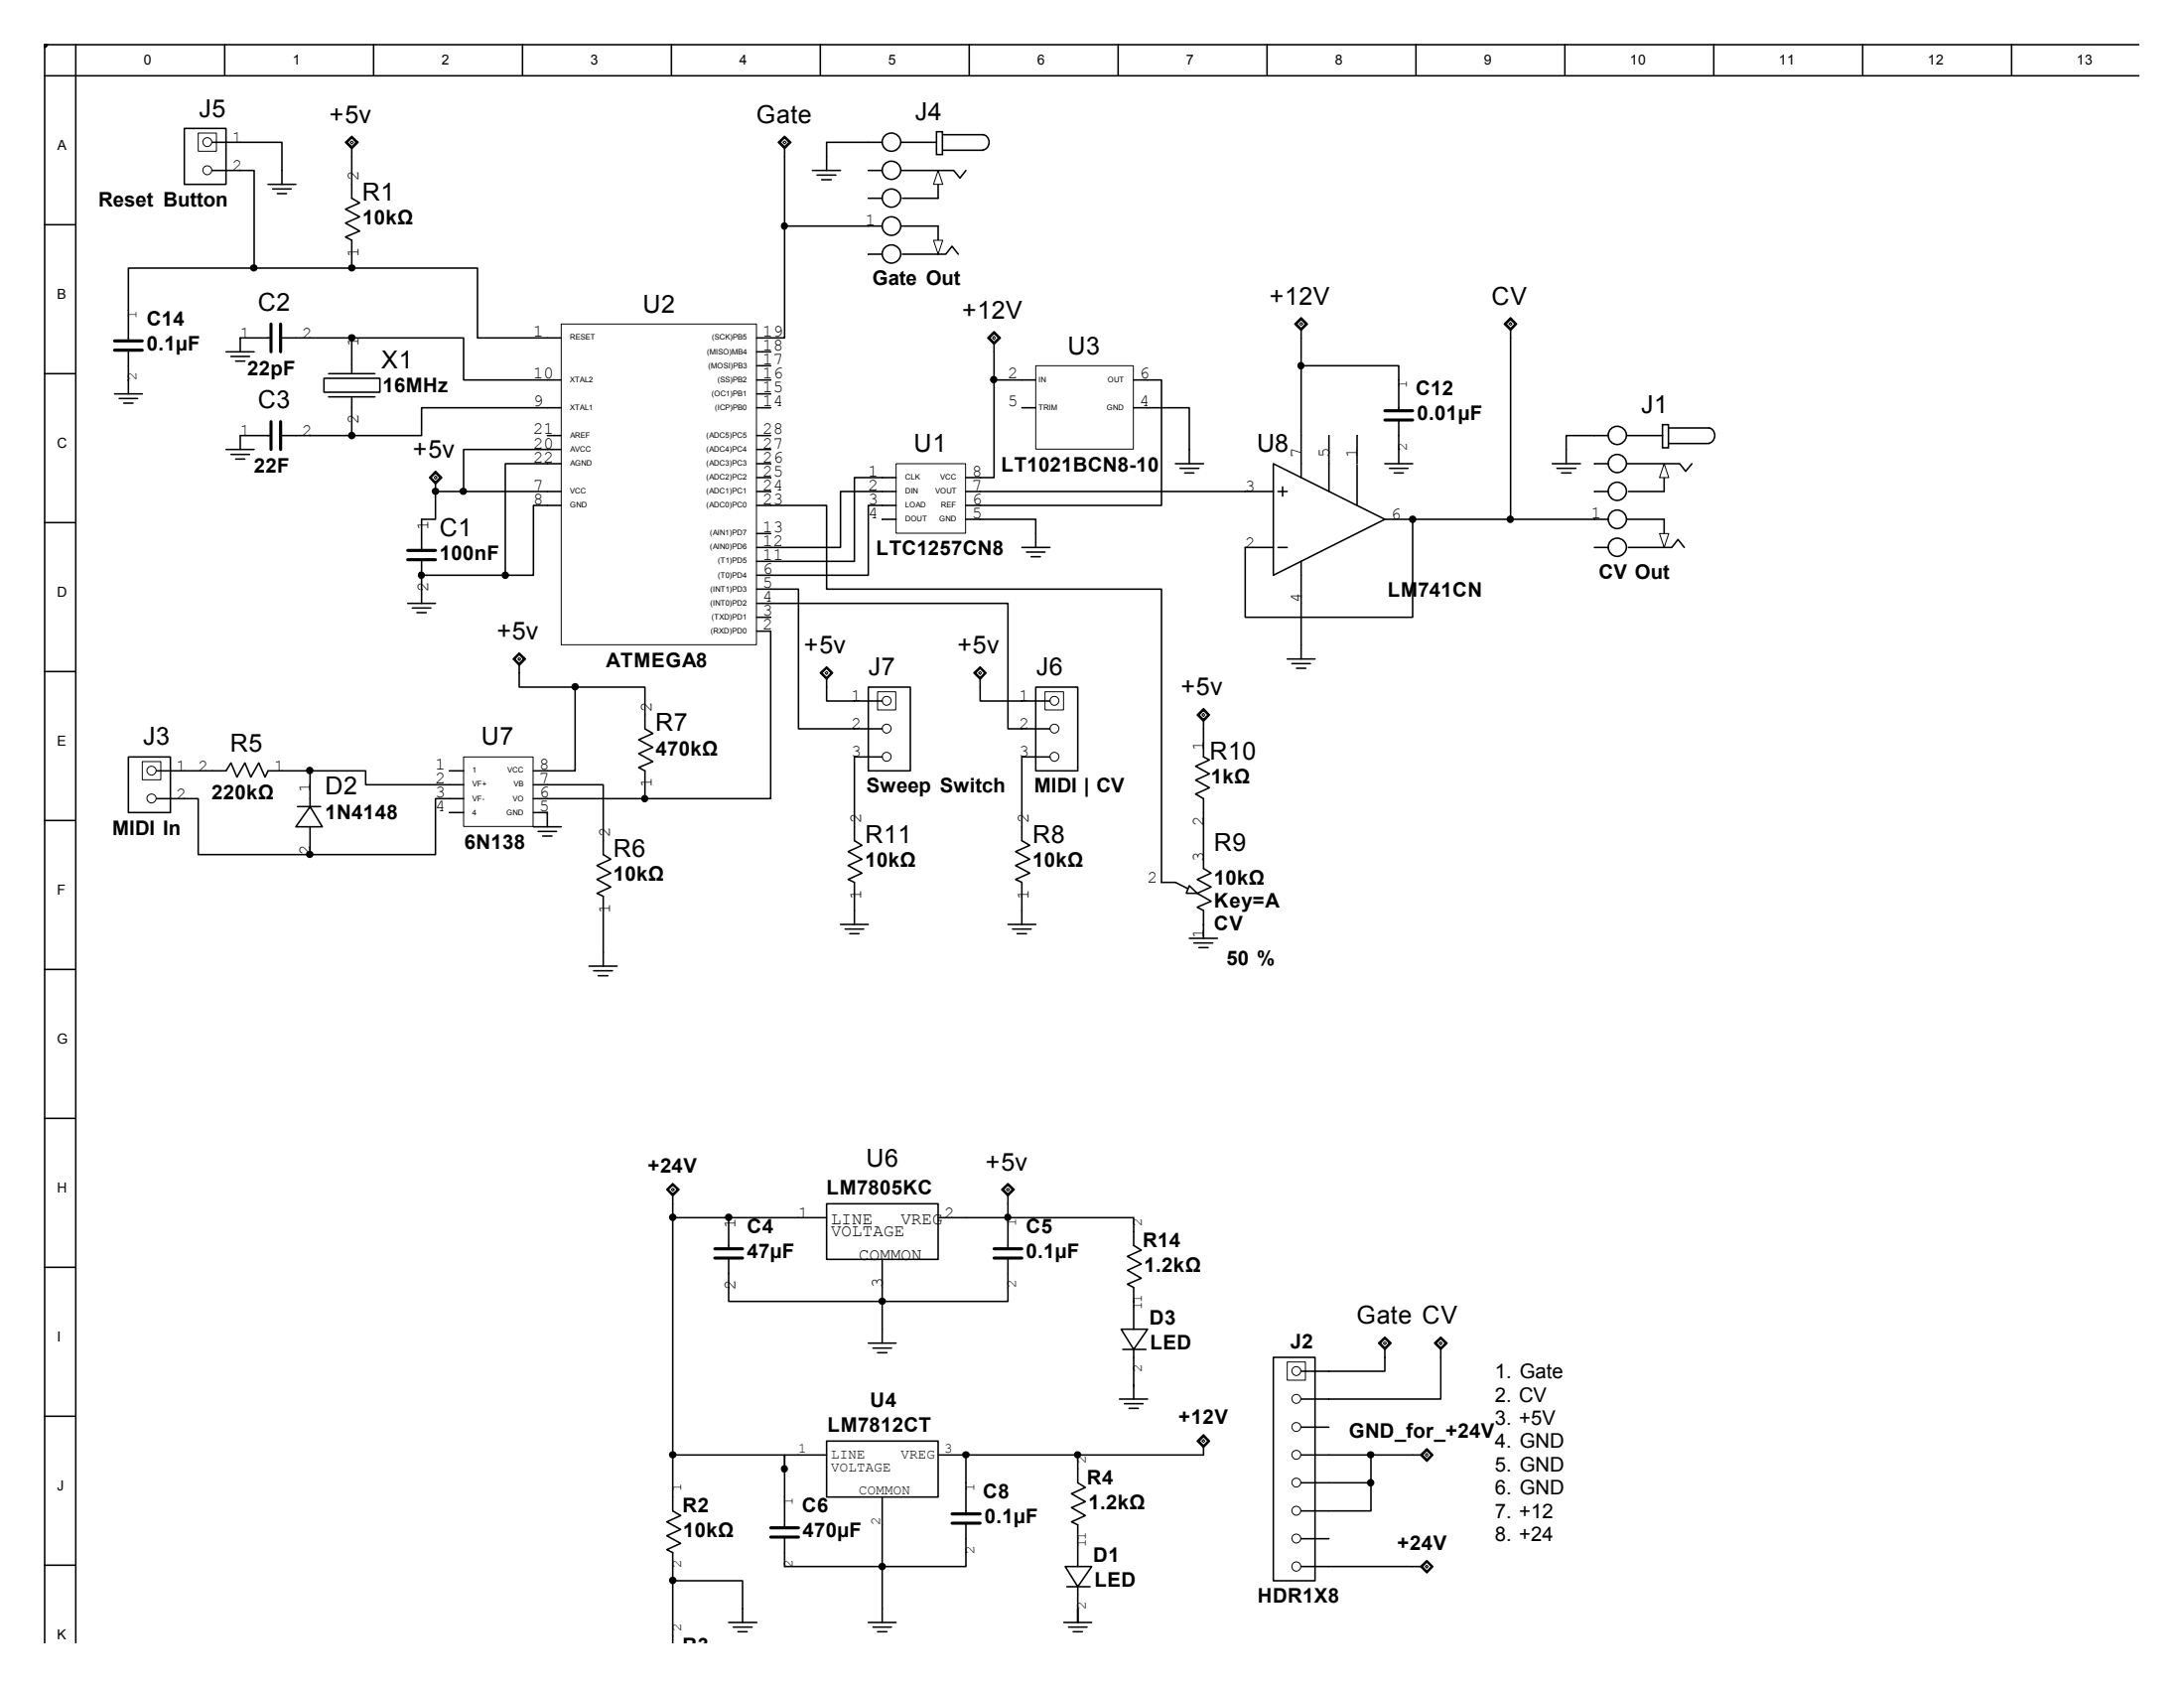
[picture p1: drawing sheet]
<svg xmlns="http://www.w3.org/2000/svg" width="279mm" height="216mm" viewBox="0 0 279 216" stroke-linecap="round" stroke-linejoin="round" font-family="sans-serif">
<g fill="none" stroke="#000" stroke-width=".2">
<path d="M5.7 5.7h.1M5.7 5.7v204.5M5.7 9.7h268M5.7 5.7h268M9.7 5.7v204.5M28.7 5.7v4M47.8 5.7v4M66.8 5.7v4M85.9 5.7v4M104.9 5.7v4M124 5.7v4M143 5.7v4"/>
<path d="M162.1 5.7v4M181.1 5.7v4M200.2 5.7v4M219.2 5.7v4M238.3 5.7v4M257.3 5.7v4M5.7 28.7h4M5.7 47.8h4M70 43.2h1.8M70 52.2h1.8M70 48.6h1.8M70 57.5h1.8"/>
<path d="M70 55.7h1.8M70 59.3h1.8M96.8 43.2h1.8M96.8 52.2h1.8M96.8 48.6h1.8M96.8 50.4h1.8M96.8 46.8h1.8M96.8 45h1.8M96.8 57.5h1.8M96.8 55.7h1.8M96.8 59.3h1.8M5.7 66.8h4"/>
<path d="M52.2 77.2h3.5M52.7 77.8h2.4M53.3 78.4h1.2M53.9 75.4h.1M53.9 71.6v5.6M55.7 62.9v3.5h-1.8v4M70 62.9h1.8M70 64.6h1.8M96.8 61.1h1.8M96.8 62.9h1.8M96.8 64.6h1.8M96.8 79h1.8"/>
<path d="M96.8 77.2h1.8M96.8 75.4h1.8M96.8 73.6h1.8M96.8 71.8h1.8M96.8 70h1.8M96.8 68.2h1.8M112.9 61.1h1.7M112.9 62.9h1.7M112.9 64.6h1.7M112.9 66.4h1.7M123.6 61.1h1.8M123.6 62.9h1.8"/>
<path d="M123.6 64.6h1.8M123.6 66.4h1.8M5.7 85.9h4M96.8 80.7h1.8M5.7 104.9h4M5.7 124h4M5.7 143h4M5.7 162.1h4M5.7 181.1h4M5.7 200.2h4"/>
<circle cx="53.9" cy="73.6" r=".38"/>
<circle cx="55.7" cy="62.8" r=".37"/>
</g>
<path d="M71.8 41.4h25v41.1h-25zM114.6 59.3h8.9v8.9h-8.9z" fill="none" stroke="#000" stroke-width=".13"/>
<path d="M52.2 70.4h3.5M52.2 71.6h3.5" fill="none" stroke="#000" stroke-width=".4"/>
<g fill="#000">
<circle cx="53.9" cy="73.6" r=".38"/>
<circle cx="55.7" cy="62.8" r=".37"/>
</g>
<path d="M55.7 60.3l.8 .8-.8 .8-.8-.8z" fill-rule="evenodd" fill="#fff"/>
<g fill="none" stroke="#000" stroke-width=".2">
<path d="M45 23.6v1.8l1 .6-1.8 .8 1.8 .9-1.8 .8 1.8 1-1.8 .8 .8 .4v1.8M28.9 45h3.6M28.9 57.5h3.6M29.5 45.6h2.4M29.5 58.1h2.4M30.1 46.2h1.2M30.1 58.7h1.2M30.7 43.2h.1M30.7 43.2h4M30.7 43.2v1.8M34.7 55.7h-4v1.8M35.9 43.2h23.4v5.4h10.7"/>
<path d="M35.9 55.7h9.1M41.4 48.4h7.2v1.8h-7.2zM42 47.8h6M42 50.8h6M45 43v4.8M45 50.8v4.9M70 57.5h-10.7v5.4M70 59.3h-5.4v14.3M70 52.2h-16.1v3.5h-8.9M53.9 73.6h10.7M55.1 61.1l.6-.6 .6 .6-.6 .6zM55.7 60.3l.8 .8-.8 .8-.8-.8z"/>
<path d="M55.7 62.9h.1M55.7 61.9v1M55.7 62.9h14.3M70 64.6h-1.8v9h-3.6"/>
<circle cx="45" cy="55.7" r=".38"/>
<circle cx="45" cy="43.2" r=".37"/>
<circle cx="59.3" cy="62.8" r=".37"/>
<circle cx="64.6" cy="73.6" r=".38"/>
</g>
<path d="M55.7 60.9l.2 .2-.2 .2-.2-.2z" fill="none" stroke="#000" stroke-width=".13"/>
<g fill="#000">
<circle cx="45" cy="55.7" r=".38"/>
<circle cx="45" cy="43.2" r=".37"/>
<circle cx="59.3" cy="62.8" r=".37"/>
<circle cx="64.6" cy="73.6" r=".38"/>
</g>
<path d="M34.7 41.4v3.6M34.7 53.9v3.6M35.9 41.4v3.6M35.9 53.9v3.6" fill="none" stroke="#000" stroke-width=".4"/>
<path d="M44.2 18.2l.8-.8 .8 .8-.8 .8z" fill-rule="evenodd" fill="#fff"/>
<path d="M23.6 16.4h5.3v7.2h-5.3zM27.1 18.2h3.6M44.2 18.2l.8-.8 .8 .8-.8 .8zM44.4 18.2l.6-.6 .6 .6-.6 .6zM45 19v4.6M27.1 21.8h3.6M34.3 23.6h3.5M34.9 24.2h2.4M35.5 24.8h1.2M36.1 21.8v1.8" fill="none" stroke="#000" stroke-width=".2"/>
<g fill="none" stroke="#000" stroke-width=".13">
<path d="M25.4 17h2.3v2.3h-2.3zM44.8 18.2l.2-.2 .2 .2-.2 .2z"/>
<circle cx="26.5" cy="18.2" r=".57"/>
<circle cx="26.5" cy="21.8" r=".57"/>
</g>
<path d="M126.4 43.2l.8-.8 .8 .8-.8 .8z" fill-rule="evenodd" fill="#fff"/>
<g fill="none" stroke="#000" stroke-width=".2">
<path d="M126.4 43.2l.8-.8 .8 .8-.8 .8zM126.6 43.2l.6-.6 .6 .6-.6 .6zM127.2 44v1M130.7 48.6h1.8M130.7 52.2h1.8M145 48.6h3.6v16h-23.2M145 52.2h7.1v7.1M150.4 59.3h3.6M151 59.9h2.4M208.1 55.7h4.6M212.7 54.3h.7v3h-.7zM213.5 54.7h5.2"/>
<path d="M213.5 56.7h5.2M218.6 54.7a1 1 0 0 1 .8 1 1 1 0 0 1-.8 1M130.7 70h3.6M131.3 70.6h2.4M131.9 71.2h1.2M132.5 68.2v1.8M151.6 60.5h1.1M208.1 66.4h4.8v3.6M208.3 70h5.6l.8-1 .8 1"/>
<circle cx="206.9" cy="55.7" r="1.17"/>
<circle cx="206.9" cy="66.4" r="1.18"/>
<circle cx="206.9" cy="70" r="1.17"/>
</g>
<path d="M127 43.2l.2-.2 .1 .2-.1 .2zM132.5 46.8h12.5v10.6h-12.5z" fill="none" stroke="#000" stroke-width=".13"/>
<path d="M212.3 68.2h1.2l-.6 1.8z" fill-rule="evenodd" fill="#fff"/>
<path d="M212.3 68.2h1.2l-.6 1.8z" fill="none" stroke="#000" stroke-width=".13"/>
<path d="M208.1 59.3h6.8l.7 1 .9-1M212.9 59.5v3.4" fill="none" stroke="#000" stroke-width=".2"/>
<path d="M212.9 59.3l.6 1.8h-1.2z" fill-rule="evenodd" fill="#fff"/>
<path d="M212.9 59.3l.6 1.8h-1.2z" fill="none" stroke="#000" stroke-width=".13"/>
<g fill="none" stroke="#000" stroke-width=".2">
<path d="M177.2 59.3h3.5M177.8 59.9h2.3M178.9 57.5v1.8M204 55.7h1.7M204 59.3h1.7M178.4 60.5h1.1M204 62.9h1.7M204 70h1.7M204 66.4h1.7M208.3 62.9h4.6M86.1 191.5v1.8l1 .5-1.8 .8 1.8 1-1.8 .8 1.8 1-1.8 .8 .8 .4v1.8M100.4 191.5v3.9"/>
<path d="M100.4 196.6v3.8M102.2 186.1h3.5M105.7 184.3h14.3v7.2h-14.3zM112.9 191.5v3.5M120 186.1h3.6M123.6 189.7v3.9M123.6 194.8v3.8M137.9 187.9v1.8l1 .5-1.8 .9 1.8 1-1.8 .7 1.8 1-1.8 .8 .8 .4v1.8M86.1 209.3v.9M93.2 207.5h3.6M93.8 208.1h2.4M94.4 208.7h1.2"/>
<path d="M95 205.7v1.8M111.1 207.5h3.5M111.7 208.1h2.3M112.3 208.7h1.2M112.9 205.7v1.8M136.1 207.5h3.6M136.5 202.9h2.9M136.7 208.1h2.4M137.3 208.7h1.2M137.9 200.4v2.5M137.9 205.7v1.8"/>
<circle cx="206.9" cy="59.3" r="1.17"/>
<circle cx="206.9" cy="62.8" r="1.17"/>
</g>
<path d="M98.6 195.4h3.6M98.6 196.6h3.6M121.8 193.6h3.6M121.8 194.8h3.6" fill="none" stroke="#000" stroke-width=".4"/>
<path d="M136.3 200.4h3.4l-1.8 2.5z" fill="#fff"/>
<g fill="none" stroke="#000" stroke-width=".2">
<path d="M137.9 196.8v3.6M136.3 200.4h3.4l-1.8 2.5zM137.9 202.8v4.7"/>
<circle cx="86.1" cy="186.1" r=".37"/>
<circle cx="100.3" cy="187.9" r=".38"/>
<circle cx="123.6" cy="186.1" r=".37"/>
<circle cx="137.8" cy="186.1" r=".37"/>
<circle cx="112.9" cy="200.4" r=".38"/>
</g>
<g fill="#000">
<circle cx="86.1" cy="186.1" r=".37"/>
<circle cx="100.3" cy="187.9" r=".38"/>
<circle cx="123.6" cy="186.1" r=".37"/>
<circle cx="137.8" cy="186.1" r=".37"/>
<circle cx="112.9" cy="200.4" r=".38"/>
</g>
<path d="M153.2 184.3l.8-.8 .7 .8-.7 .8z" fill-rule="evenodd" fill="#fff"/>
<path d="M153.2 184.3l.8-.8 .7 .8-.7 .8zM153.4 184.3l.6-.6 .6 .6-.6 .6zM154 185.1v1" fill="none" stroke="#000" stroke-width=".2"/>
<path d="M153.8 184.3l.2-.2 .1 .2-.1 .2z" fill="none" stroke="#000" stroke-width=".13"/>
<path d="M85.3 152.1l.8-.7 .8 .7-.8 .9z" fill-rule="evenodd" fill="#fff"/>
<path d="M85.3 152.1l.8-.7 .8 .7-.8 .9zM85.5 152.1l.6-.5 .6 .5-.6 .6zM86.1 153v1" fill="none" stroke="#000" stroke-width=".2"/>
<path d="M85.9 152.1l.2-.1 .2 .1-.2 .3z" fill="none" stroke="#000" stroke-width=".13"/>
<path d="M181.7 200.4l.8-.8 .8 .8-.8 .8z" fill-rule="evenodd" fill="#fff"/>
<path d="M180.7 200.4h1M181.7 200.4l.8-.8 .8 .8-.8 .8zM181.9 200.4l.6-.6 .6 .6-.6 .6z" fill="none" stroke="#000" stroke-width=".2"/>
<path d="M182.3 200.4l.2-.2 .2 .2-.2 .2z" fill="none" stroke="#000" stroke-width=".13"/>
<path d="M181.7 186.1l.8-.8 .8 .8-.8 .8z" fill-rule="evenodd" fill="#fff"/>
<g fill="none" stroke="#000" stroke-width=".2">
<path d="M178.9 48.6v3.9M178.9 53.7v3.8M102.2 155.7h3.5M105.7 154h14.3v7.1h-14.3zM120 155.7h3.6M112.9 161.1v3.6M162.9 173.6h5.3v28.6h-5.3zM166.5 175.4h3.5M166.5 178.9h3.5M100.4 187.9v-1.8h-14.3v5.4M100.4 187.9v3.6M102.2 186.1h-1.8v1.8"/>
<path d="M112.9 195v10.7M123.6 198.6v1.8h-23.2M137.9 187.9v-1.8h-14.3v3.6M166.5 186.1h3.5M166.5 182.5h3.5M166.5 189.7h8.9M166.5 193.3h3.5M166.5 196.8h3.5M180.7 186.1h1M181.7 186.1l.8-.8 .8 .8-.8 .8zM181.9 186.1l.6-.6 .6 .6-.6 .6zM137.9 205.7v1.8"/>
<path d="M166.5 200.4h14.2"/>
<circle cx="175.3" cy="189.6" r=".38"/>
</g>
<g fill="none" stroke="#000" stroke-width=".13">
<path d="M164.7 174.2h2.3v2.3h-2.3zM182.3 186.1l.2-.2 .2 .2-.2 .2z"/>
<circle cx="165.8" cy="178.9" r=".57"/>
<circle cx="165.8" cy="175.4" r=".57"/>
<circle cx="165.8" cy="193.2" r=".57"/>
<circle cx="165.8" cy="186.1" r=".57"/>
<circle cx="165.8" cy="196.8" r=".57"/>
<circle cx="165.8" cy="182.5" r=".57"/>
<circle cx="165.8" cy="189.6" r=".57"/>
<circle cx="165.8" cy="200.4" r=".59"/>
</g>
<circle cx="175.3" cy="189.6" r=".38" fill="#000"/>
<path d="M177.2 52.5h3.5M177.2 53.7h3.5" fill="none" stroke="#000" stroke-width=".4"/>
<path d="M128.1 152.1l.8-.7 .9 .7-.9 .9z" fill-rule="evenodd" fill="#fff"/>
<g fill="none" stroke="#000" stroke-width=".2">
<path d="M16.4 96.8h5.4v7.1h-5.4zM20 98.6h3.6M57.5 98.6h1.8M68.2 98.6h1.8M20 102.2h3.6M38.1 103.2h2.9M39.7 103.2v2.5M57.5 102.2h1.8M57.5 100.4h1.8M57.5 103.9h1.8M68.2 102.2h1.8M68.2 100.4h1.8"/>
<path d="M68.2 103.9h1.8M86.1 154v32.1M128.1 152.1l.8-.7 .9 .7-.9 .9zM128.4 152.1l.5-.5 .6 .5-.6 .6zM128.9 153v1M111.1 171.8h3.5M111.7 172.4h2.3M112.3 173h1.2M112.9 170v1.8"/>
<circle cx="86.1" cy="155.7" r=".38"/>
</g>
<g fill="none" stroke="#000" stroke-width=".13">
<path d="M18.2 97.4h2.4v2.3h-2.4zM59.3 96.8h8.9v8.9h-8.9zM128.7 152.1l.2-.1 .3 .1-.3 .3z"/>
<circle cx="19.4" cy="98.6" r=".58"/>
<circle cx="19.4" cy="102.1" r=".58"/>
</g>
<circle cx="86.1" cy="155.7" r=".38" fill="#000"/>
<path d="M39.7 103.2l1.5 2.5h-3.4z" fill="#fff"/>
<path d="M23.6 98.6h5.3l.6-1 .8 1.8 1-1.8 .8 1.8 1-1.8 .8 1.8 .4-.8h1.8M39.7 98.6v4.7M39.7 103.2l1.5 2.5h-3.4zM39.7 105.7v3.6M75.4 123.6h3.6M75.9 124.2h2.5M76.5 124.8h1.3M77.2 121.8v1.8" fill="none" stroke="#000" stroke-width=".2"/>
<path d="M65.7 84.3l.7-.8 .8 .8-.8 .8z" fill-rule="evenodd" fill="#fff"/>
<g fill="none" stroke="#000" stroke-width=".2">
<path d="M36.1 98.6h10.7v1.8h10.7M65.7 84.3l.7-.8 .8 .8-.8 .8zM65.8 84.3l.6-.6 .6 .6-.6 .6zM66.4 85.1v1M82.5 91.4v1.8l1 .6-1.8 .8 1.8 1-1.8 .8 1.8 1-1.8 .8 .8 .4v1.8M23.6 102.2h1.8v7.1h30.3v-7.1h1.8M70 100.4h7.2v8.9l.9 .6-1.7 .8 1.7 1-1.7 .8 1.7 1-1.7 .8 .8 .3v1.9"/>
<circle cx="39.6" cy="98.5" r=".38"/>
<circle cx="39.6" cy="109.3" r=".37"/>
</g>
<path d="M66.3 84.3l.1-.2 .2 .2-.2 .2z" fill="none" stroke="#000" stroke-width=".13"/>
<g fill="#000">
<circle cx="39.6" cy="98.5" r=".38"/>
<circle cx="39.6" cy="109.3" r=".37"/>
</g>
<path d="M176.4 171.8l.8-.8 .8 .8-.8 .8z" fill-rule="evenodd" fill="#fff"/>
<path d="M176.4 171.8l.8-.8 .8 .8-.8 .8zM176.6 171.8l.6-.6 .6 .6-.6 .6zM177.2 172.6v2.8h-7.2" fill="none" stroke="#000" stroke-width=".2"/>
<path d="M177 171.8l.2-.2 .2 .2-.2 .2z" fill="none" stroke="#000" stroke-width=".13"/>
<path d="M183.5 171.8l.8-.8 .8 .8-.8 .8z" fill-rule="evenodd" fill="#fff"/>
<path d="M183.5 171.8l.8-.8 .8 .8-.8 .8zM183.7 171.8l.6-.6 .6 .6-.6 .6zM184.3 172.6v6.3h-14.3" fill="none" stroke="#000" stroke-width=".2"/>
<path d="M184.1 171.8l.2-.2 .2 .2-.2 .2z" fill="none" stroke="#000" stroke-width=".13"/>
<path d="M99.6 18.2l.8-.8 .8 .8-.8 .8z" fill-rule="evenodd" fill="#fff"/>
<path d="M99.6 18.2l.8-.8 .8 .8-.8 .8zM99.8 18.2l.6-.6 .6 .6-.6 .6zM100.4 19v1" fill="none" stroke="#000" stroke-width=".2"/>
<path d="M100.2 18.2l.2-.2 .2 .2-.2 .2z" fill="none" stroke="#000" stroke-width=".13"/>
<path d="M192.4 41.4l.9-.8 .7 .8-.7 .8z" fill-rule="evenodd" fill="#fff"/>
<g fill="none" stroke="#000" stroke-width=".2">
<path d="M115.3 18.2h4.5M119.8 16.8h.8v3h-.8zM120.6 17.2h5.2M120.6 19.2h5.2M125.7 17.2a.99 .99 0 0 1 .8 1 .99 .99 0 0 1-.8 1M115.3 28.9h4.7v3.6M115.4 32.5h5.6l.8-1 .8 1M192.4 41.4l.9-.8 .7 .8-.7 .8zM192.7 41.4l.6-.5 .5 .5-.5 .6zM193.3 42.2v1M198.6 59.3h3.6M199.2 59.9h2.4"/>
<path d="M204 55.7h-3.6v3.6M199.8 60.5h1.2"/>
<circle cx="114.1" cy="18.2" r="1.18"/>
<circle cx="114" cy="28.9" r="1.19"/>
<circle cx="114.1" cy="32.5" r="1.18"/>
</g>
<path d="M193 41.4l.3-.2 .1 .2-.1 .2z" fill="none" stroke="#000" stroke-width=".13"/>
<path d="M119.4 30.7h1.2l-.6 1.8z" fill-rule="evenodd" fill="#fff"/>
<path d="M119.4 30.7h1.2l-.6 1.8z" fill="none" stroke="#000" stroke-width=".13"/>
<path d="M115.3 21.8h6.7l.8 1 .8-1M120 22v3.4" fill="none" stroke="#000" stroke-width=".2"/>
<path d="M120 21.8l.6 1.8h-1.2z" fill-rule="evenodd" fill="#fff"/>
<path d="M120 21.8l.6 1.8h-1.2z" fill="none" stroke="#000" stroke-width=".13"/>
<g fill="none" stroke="#000" stroke-width=".2">
<path d="M30.7 18.2h5.4v3.6M112.9 18.2h-7.2v3.6M103.9 21.8h3.6M104.5 22.4h2.4M105.1 23h1.2M111.1 25.4h1.8M111.1 21.8h1.8M111.1 32.5h1.8M111.1 28.9h1.8M115.4 25.4h4.6M112.9 61.1h-3.6v10.7h-10.7M112.9 62.9h-5.4v7.1h-8.9"/>
<path d="M112.9 64.6h-1.8v9h-12.5M125.4 66.4h7.1v1.8"/>
<circle cx="114.1" cy="25.3" r="1.18"/>
<circle cx="114.1" cy="21.8" r="1.18"/>
</g>
<path d="M124.6 86.1l.8-.8 .8 .8-.8 .8z" fill-rule="evenodd" fill="#fff"/>
<path d="M124.6 86.1l.8-.8 .8 .8-.8 .8zM124.8 86.1l.6-.6 .6 .6-.6 .6zM125.4 86.9v1M128.9 118.2h3.6M129.5 118.8h2.4M130.1 119.4h1.2M130.7 105.7v1.8l1 .6-1.8 .8 1.8 1-1.8 .8 1.8 1-1.8 .8 .8 .4v5.3M150.4 112.9l2.8 1.4" fill="none" stroke="#000" stroke-width=".2"/>
<path d="M125.2 86.1l.2-.2 .2 .2-.2 .2z" fill="none" stroke="#000" stroke-width=".13"/>
<path d="M152.1 113.3l1.1 1h-1.4z" fill="#fff"/>
<path d="M154 95v1.8l.7 .4-1.7 .8 1.7 1-1.7 .8 1.7 1-1.7 .8 1 .6v8.9l.9 .6-1.7 .8 1.7 1-1.7 .8 1.7 1-1.7 .7 .8 .5v1.7M148.6 112.9h1.8M152.1 113.3l1.1 1h-1.4z" fill="none" stroke="#000" stroke-width=".2"/>
<path d="M153.2 91.4l.8-.8 .7 .8-.7 .8z" fill-rule="evenodd" fill="#fff"/>
<g fill="none" stroke="#000" stroke-width=".2">
<path d="M98.6 64.6h7.1v10.8h42.9v37.5M109.3 89.7h3.6M109.3 93.2h3.6M109.3 96.8h3.6M111.1 87.9h5.4v10.7h-5.4zM130.7 89.7h3.6M130.7 93.2h3.6M130.7 96.8h3.6M132.5 87.9h5.4v10.7h-5.4zM153.2 91.4l.8-.8 .7 .8-.7 .8zM153.4 91.4l.6-.6 .6 .6-.6 .6zM154 92.2v1"/>
<path d="M107.5 118.2h3.6M108.1 118.8h2.4M108.7 119.4h1.2M109.3 105.7v1.8l1 .6-1.8 .8 1.8 1-1.8 .8 1.8 1-1.8 .8 .8 .4v5.3M154 118.2h.1M154 118.2v1.8M152.1 120h3.6M152.7 120.6h2.5M153.4 121.2h1.2M86.1 155.7h16.1M93.2 155.7h.1M93.2 155.7v4"/>
<path d="M123.6 155.7h5.3M128.9 155.7h.1M128.9 154v5.7M145 157.5v1.8l1 .6-1.8 .8 1.8 1-1.8 .8 1.8 1-1.8 .8 .8 .4v1.8M93.2 160.9v5.6h35.7v-5.6M112.9 164.7v5.3M143.6 172.6h3M145 170v2.6"/>
<circle cx="93.2" cy="155.7" r=".38"/>
<circle cx="128.9" cy="155.7" r=".38"/>
<circle cx="112.9" cy="166.4" r=".37"/>
</g>
<g fill="none" stroke="#000" stroke-width=".13">
<path d="M112.3 88.5h2.3v2.3h-2.3zM133.7 88.5h2.4v2.3h-2.4zM153.8 91.4l.2-.2 .1 .2-.1 .3z"/>
<circle cx="113.4" cy="93.2" r=".57"/>
<circle cx="113.4" cy="89.6" r=".57"/>
<circle cx="113.4" cy="96.8" r=".57"/>
<circle cx="134.9" cy="93.2" r=".57"/>
<circle cx="134.9" cy="89.6" r=".57"/>
<circle cx="134.9" cy="96.8" r=".57"/>
</g>
<g fill="#000">
<circle cx="93.2" cy="155.7" r=".38"/>
<circle cx="128.9" cy="155.7" r=".38"/>
<circle cx="112.9" cy="166.4" r=".37"/>
</g>
<path d="M91.4 159.7h3.6M127.2 159.7h3.5M91.4 160.9h3.6M127.2 160.9h3.5" fill="none" stroke="#000" stroke-width=".4"/>
<path d="M143.4 170h3.4l-1.8 2.6z" fill="#fff"/>
<g fill="none" stroke="#000" stroke-width=".2">
<path d="M162.9 59.3l14.3 7.1-14.3 7.2zM166.5 55.7v5.4M170 55.7v7.2M173.6 55.7v3.6M173.6 59.5v5.1M98.6 77.2h30.3v16h1.8M98.6 75.4h3.6v17.8h7.1M159.3 62.9h3.6M159.3 70h3.6M163.5 62.9h1.2M163.5 70h1.2M164.1 62.3v1.2"/>
<path d="M166.5 71.8v12.5M177.2 66.4h3.5M109.3 96.8v8.9M130.7 96.8v8.9M154 93.2v1.8M164.7 84.3h3.5M165.3 84.9h2.3M165.9 85.5h1.1M128.9 155.7h16.1v1.8M143.2 178.9h3.6M143.4 170h3.4l-1.8 2.6zM143.8 179.5h2.4"/>
<path d="M145 166.5h.1M145 177.2h.1M145 166.5v3.5M145 172.4v6.5M144.4 180.1h1.2"/>
</g>
<path d="M165.7 41.4l.8-.8 .8 .8-.8 .8z" fill-rule="evenodd" fill="#fff"/>
<g fill="none" stroke="#000" stroke-width=".2">
<path d="M16.4 39.7v3.9M14.6 50.4h3.6M15.2 51h2.4M15.8 51.6h1.2M16.4 48.6h.1M16.4 44.8v5.6M165.7 41.4l.8-.8 .8 .8-.8 .8zM166.5 40.9l.5 .5-.5 .6-.6-.6zM166.5 42.2v1M125.4 62.9h33.9M66.4 86.1v1.8h7.2M73.6 87.9v10.7h-3.6"/>
<path d="M73.6 87.9h8.9v3.5M98.6 80.7v21.5h-16.1M125.4 87.9v1.8h5.3M68.2 105.7h3.6M68.8 106.3h2.4M69.4 106.9h1.2M70 103.9h.1M70 103.9v1.8M70 102.2h12.5M77.2 116.5v5.3M82.5 100.4v1.8M137.9 186.1h16.1"/>
<circle cx="73.6" cy="87.8" r=".38"/>
<circle cx="82.5" cy="102.1" r=".38"/>
</g>
<path d="M166.5 41.2l.2 .2-.2 .2-.3-.2z" fill="none" stroke="#000" stroke-width=".13"/>
<path d="M14.6 43.6h3.6M14.6 44.8h3.6" fill="none" stroke="#000" stroke-width=".4"/>
<g fill="#000">
<circle cx="73.6" cy="87.8" r=".38"/>
<circle cx="82.5" cy="102.1" r=".38"/>
</g>
<path d="M104.9 86.1l.8-.8 .8 .8-.8 .8z" fill-rule="evenodd" fill="#fff"/>
<g fill="none" stroke="#000" stroke-width=".2">
<path d="M6.1 5.7a.37 .37 0 0 1-.4 .4M30.7 21.8h1.8v12.5M32.5 34.3h-16.1v5.4M32.5 34.3h12.5M45 34.3h16.1v8.9h8.9M45 32.5v1.8M100.4 28.9v14.3h-1.8M100.4 28.9h10.7M100.4 20v8.9M127.2 48.6v12.5h-1.8M127.2 45v3.6M127.2 48.6h3.5"/>
<path d="M166.5 46.8h12.4v1.8M166.5 43.2v12.5M193.3 43.2v23.2M204 66.4h-23.3v12.6h-21.4v-9M104.9 86.1l.8-.8 .8 .8-.8 .8zM105.1 86.1l.6-.6 .6 .6-.6 .6zM105.7 86.9v2.8h3.6M170 186.1h10.7M175.4 186.1v7.2h-5.4M86.1 202.2h8.9v3.5M86.1 200.4v8.9"/>
<circle cx="32.5" cy="34.3" r=".37"/>
<circle cx="45" cy="34.3" r=".37"/>
<circle cx="100.3" cy="28.9" r=".38"/>
<circle cx="127.1" cy="48.6" r=".38"/>
<circle cx="166.4" cy="46.8" r=".38"/>
<circle cx="180.7" cy="66.4" r=".38"/>
<circle cx="193.2" cy="66.4" r=".38"/>
<circle cx="175.4" cy="186.1" r=".37"/>
<circle cx="86.1" cy="202.1" r=".38"/>
</g>
<path d="M105.5 86.1l.2-.2 .2 .2-.2 .2z" fill="none" stroke="#000" stroke-width=".13"/>
<g fill="#000">
<path d="M5.7 5.7h.4l-.2 .3-.2 .1z" fill-rule="evenodd"/>
<circle cx="32.5" cy="34.3" r=".37"/>
<circle cx="45" cy="34.3" r=".37"/>
<circle cx="100.3" cy="28.9" r=".38"/>
<circle cx="127.1" cy="48.6" r=".38"/>
<circle cx="166.4" cy="46.8" r=".38"/>
<circle cx="180.7" cy="66.4" r=".38"/>
<circle cx="193.2" cy="66.4" r=".38"/>
<circle cx="175.4" cy="186.1" r=".37"/>
<circle cx="86.1" cy="202.1" r=".38"/>
</g>
<g font-size="3.2">
<text x="25.5" y="14.9">J5</text>
<text x="42.2" y="15.7">+5v</text>
<text x="96.8" y="15.7">Gate</text>
<text x="117.1" y="15.3">J4</text>
<text x="46.4" y="25.7">R1</text>
<text x="33" y="39.8">C2</text>
<text x="82.3" y="40">U2</text>
<text x="123.1" y="40.7">+12V</text>
<text x="162.4" y="38.9">+12V</text>
<text x="190.8" y="38.9">CV</text>
<text x="48.8" y="47.1">X1</text>
<text x="136.6" y="45.3">U3</text>
<text x="33" y="52.2">C3</text>
<text x="210" y="52.8">J1</text>
<text x="52.8" y="58.6">+5v</text>
<text x="116.9" y="57.8">U1</text>
<text x="160.8" y="57.8">U8</text>
<text x="56.3" y="68.5">C1</text>
<text x="63.6" y="81.8">+5v</text>
<text x="102.9" y="83.6">+5v</text>
<text x="122.5" y="83.6">+5v</text>
<text x="111.1" y="86.4">J7</text>
<text x="132.6" y="86.4">J6</text>
<text x="151.1" y="88.9">+5v</text>
<text x="18.3" y="95.3">J3</text>
<text x="61.6" y="95.3">U7</text>
<text x="83.9" y="93.5">R7</text>
<text x="29.5" y="96.1">R5</text>
<text x="41.6" y="101.6">D2</text>
<text x="154.8" y="97.1">R10</text>
<text x="110.7" y="107.8">R11</text>
<text x="132.1" y="107.8">R8</text>
<text x="78.5" y="109.6">R6</text>
<text x="155.3" y="108.8">R9</text>
<text x="110.8" y="149.3">U6</text>
<text x="126.1" y="149.7">+5v</text>
<text x="173.6" y="169.3">Gate CV</text>
</g>
<g font-size="2.6">
<text x="12.6" y="26.4">Reset Button</text>
<text x="46.4" y="28.7">10kΩ</text>
<text x="18.8" y="41.7">C14</text>
<text x="111.6" y="36.5">Gate Out</text>
<text x="18.8" y="44.8">0.1µF</text>
<text x="31.7" y="48">22pF</text>
<text x="49" y="50.2">16MHz</text>
<text x="181.1" y="50.6">C12</text>
<text x="181.3" y="53.8">0.01µF</text>
<text x="32.5" y="60.5">22F</text>
<text x="128.1" y="60.3">LT1021BCN8-10</text>
<text x="56.3" y="71.6">100nF</text>
<text x="112.1" y="71">LTC1257CN8</text>
<text x="177.5" y="76.4">LM741CN</text>
<text x="204.6" y="74">CV Out</text>
<text x="77.6" y="85.3">ATMEGA8</text>
<text x="83.9" y="96.6">470kΩ</text>
<text x="110.9" y="101.4">Sweep Switch</text>
<text x="132.3" y="101.4">MIDI | CV</text>
<text x="154.9" y="100.2">1kΩ</text>
<text x="14.4" y="106.8">MIDI In</text>
<text x="27.1" y="102.2">220kΩ</text>
<text x="41.6" y="104.8">1N4148</text>
<text x="59.4" y="108.5">6N138</text>
<text x="78.5" y="112.7">10kΩ</text>
<text x="110.7" y="110.9">10kΩ</text>
<text x="132.1" y="110.9">10kΩ</text>
<text x="155.3" y="113.1">10kΩ</text>
<text x="155.3" y="116.1">Key=A</text>
<text x="155.3" y="119">CV</text>
<text x="156.9" y="123.4">50 %</text>
<text x="82.9" y="150">+24V</text>
<text x="105.7" y="152.8">LM7805KC</text>
<text x="95.6" y="157.7">C4</text>
<text x="95.6" y="160.9">47µF</text>
<text x="131.3" y="157.7">C5</text>
<text x="131.3" y="160.9">0.1µF</text>
<text x="146.2" y="159.6">R14</text>
<text x="146.4" y="162.7">1.2kΩ</text>
<text x="147.1" y="169.5">D3</text>
<text x="147.2" y="172.6">LED</text>
<text x="165.1" y="172.4">J2</text>
<text x="111.3" y="180">U4</text>
<text x="191.3" y="176.3">1. Gate</text>
<text x="191.3" y="179.3">2. CV</text>
<text x="105.9" y="183.1">LM7812CT</text>
<text x="150.8" y="182.2">+12V</text>
<text x="172.6" y="183.9">GND_for_+24V</text>
<text x="191.3" y="182.2">3. +5V</text>
<text x="191.3" y="185.2">4. GND</text>
<text x="125.8" y="191.7">C8</text>
<text x="139.1" y="189.9">R4</text>
<text x="191.3" y="188.2">5. GND</text>
<text x="191.3" y="191.2">6. GND</text>
<text x="87.3" y="193.5">R2</text>
<text x="87.4" y="196.6">10kΩ</text>
<text x="102.6" y="193.5">C6</text>
<text x="102.7" y="196.6">470µF</text>
<text x="126" y="194.9">0.1µF</text>
<text x="139.3" y="193.1">1.2kΩ</text>
<text x="191.3" y="194.1">7. +12</text>
<text x="191.3" y="197.1">8. +24</text>
<text x="139.9" y="199.8">D1</text>
<text x="140" y="203">LED</text>
<text x="178.8" y="198.2">+24V</text>
<text x="160.9" y="205">HDR1X8</text>
<text x="87.3" y="211.3">R3</text>
</g>
<g font-size="2.2">
<text x="29.7" y="18.2">1</text>
<text x="29.7" y="21.8">2</text>
<text x="45.9" y="23.2" transform="rotate(-90 45.9 23.2)">2</text>
<text x="110.7" y="28.8">1</text>
<text x="45.9" y="32.9" transform="rotate(-90 45.9 32.9)">1</text>
<text x="30.7" y="43.3">1</text>
<text x="38.7" y="43.3">2</text>
<text x="45.9" y="44.4" transform="rotate(-90 45.9 44.4)">1</text>
<text x="68.2" y="43.1">1</text>
<text x="97.6" y="43.1">19</text>
<text x="97.6" y="46.6">17</text>
<text x="97.6" y="44.8">18</text>
<text x="68.2" y="52">9</text>
<text x="68.2" y="48.4">10</text>
<text x="97.6" y="52">14</text>
<text x="97.6" y="50.2">15</text>
<text x="97.6" y="48.4">16</text>
<text x="128.9" y="48.4">2</text>
<text x="128.9" y="52">5</text>
<text x="145.8" y="48.4">6</text>
<text x="145.8" y="52">4</text>
<text x="30.7" y="55.8">1</text>
<text x="38.7" y="55.8">2</text>
<text x="45.9" y="54.3" transform="rotate(-90 45.9 54.3)">2</text>
<text x="68.2" y="57.4">20</text>
<text x="68.2" y="55.5">21</text>
<text x="68.2" y="59.1">22</text>
<text x="97.6" y="59.1">26</text>
<text x="97.6" y="57.4">27</text>
<text x="97.6" y="55.5">28</text>
<text x="166.5" y="58.5" transform="rotate(-90 166.5 58.5)">7</text>
<text x="170.1" y="58.5" transform="rotate(-90 170.1 58.5)">5</text>
<text x="173.7" y="58.5" transform="rotate(-90 173.7 58.5)">1</text>
<text x="68.2" y="62.7">7</text>
<text x="68.2" y="64.5">8</text>
<text x="97.6" y="64.5">23</text>
<text x="97.6" y="62.7">24</text>
<text x="97.6" y="60.9">25</text>
<text x="111.1" y="60.9">1</text>
<text x="111.1" y="62.7">2</text>
<text x="111.1" y="64.5">3</text>
<text x="124.4" y="64.5">6</text>
<text x="124.4" y="62.7">7</text>
<text x="124.4" y="60.9">8</text>
<text x="159.3" y="62.9">3</text>
<text x="54.8" y="67.8" transform="rotate(-90 54.8 67.8)">1</text>
<text x="97.6" y="69.8">12</text>
<text x="97.6" y="68.1">13</text>
<text x="97.6" y="71.6">11</text>
<text x="111.1" y="66.3">4</text>
<text x="124.4" y="66.3">5</text>
<text x="159.3" y="70.1">2</text>
<text x="178" y="66.5">6</text>
<text x="203.6" y="66.3">1</text>
<text x="54.8" y="75.7" transform="rotate(-90 54.8 75.7)">2</text>
<text x="97.6" y="77">4</text>
<text x="97.6" y="75.2">5</text>
<text x="97.6" y="73.4">6</text>
<text x="166.5" y="77.1" transform="rotate(-90 166.5 77.1)">4</text>
<text x="97.6" y="80.6">2</text>
<text x="97.6" y="78.8">3</text>
<text x="108.9" y="89.7">1</text>
<text x="130.4" y="89.7">1</text>
<text x="83.4" y="91" transform="rotate(-90 83.4 91)">2</text>
<text x="108.9" y="93.3">2</text>
<text x="130.4" y="93.3">2</text>
<text x="22.6" y="98.6">1</text>
<text x="25.4" y="98.6">2</text>
<text x="35.1" y="98.6">1</text>
<text x="39.7" y="101.3" transform="rotate(-90 39.7 101.3)">1</text>
<text x="55.7" y="98.4">1</text>
<text x="55.7" y="100.2">2</text>
<text x="55.7" y="102">3</text>
<text x="69" y="102">6</text>
<text x="69" y="100.2">7</text>
<text x="69" y="98.4">8</text>
<text x="83.4" y="100.7" transform="rotate(-90 83.4 100.7)">1</text>
<text x="108.9" y="96.8">3</text>
<text x="130.4" y="96.8">3</text>
<text x="154" y="96" transform="rotate(-90 154 96)">1</text>
<text x="22.6" y="102.2">2</text>
<text x="55.7" y="103.8">4</text>
<text x="69" y="103.8">5</text>
<text x="78.1" y="107.1" transform="rotate(-90 78.1 107.1)">2</text>
<text x="110.2" y="105.3" transform="rotate(-90 110.2 105.3)">2</text>
<text x="131.6" y="105.3" transform="rotate(-90 131.6 105.3)">2</text>
<text x="154" y="105.7" transform="rotate(-90 154 105.7)">2</text>
<text x="39.7" y="109.3" transform="rotate(-90 39.7 109.3)">2</text>
<text x="146.8" y="112.9">2</text>
<text x="154" y="110.3" transform="rotate(-90 154 110.3)">3</text>
<text x="78.1" y="116.8" transform="rotate(-90 78.1 116.8)">1</text>
<text x="110.2" y="115" transform="rotate(-90 110.2 115)">1</text>
<text x="131.6" y="115" transform="rotate(-90 131.6 115)">1</text>
<text x="154" y="120" transform="rotate(-90 154 120)">1</text>
<text x="102.2" y="155.8">1</text>
<text x="120.8" y="155.8">2</text>
<text x="94.1" y="157.1" transform="rotate(-90 94.1 157.1)">1</text>
<text x="106.3" y="156.5">LINE</text>
<text x="106.3" y="158.2">VOLTAGE</text>
<text x="109.9" y="161.1">COMMON</text>
<text x="115.3" y="156.5">VREG</text>
<text x="94.1" y="165" transform="rotate(-90 94.1 165)">2</text>
<text x="112.9" y="164.7" transform="rotate(-90 112.9 164.7)">3</text>
</g>
<g font-size="1.8">
<text x="18.4" y="8.3">0</text>
<text x="37.5" y="8.3">1</text>
<text x="56.5" y="8.3">2</text>
<text x="75.6" y="8.3">3</text>
<text x="94.6" y="8.3">4</text>
<text x="113.7" y="8.3">5</text>
<text x="132.7" y="8.3">6</text>
<text x="151.8" y="8.3">7</text>
<text x="170.8" y="8.3">8</text>
<text x="189.9" y="8.3">9</text>
<text x="208.5" y="8.3">10</text>
<text x="227.6" y="8.3">11</text>
<text x="246.6" y="8.3">12</text>
<text x="265.7" y="8.3">13</text>
<text x="7.3" y="19.2">A</text>
<text x="7.3" y="38.3">B</text>
<text x="17.5" y="40.8" transform="rotate(-90 17.5 40.8)">1</text>
<text x="17.5" y="48.7" transform="rotate(-90 17.5 48.7)">2</text>
<text x="180" y="49.7" transform="rotate(-90 180 49.7)">1</text>
<text x="7.3" y="57.3">C</text>
<text x="180" y="57.6" transform="rotate(-90 180 57.6)">2</text>
<text x="7.3" y="76.4">D</text>
<text x="7.3" y="95.4">E</text>
<text x="7.3" y="114.5">F</text>
<text x="7.3" y="133.5">G</text>
<text x="7.3" y="152.6">H</text>
<text x="130" y="156.8" transform="rotate(-90 130 156.8)">1</text>
<text x="146.1" y="156.8" transform="rotate(-90 146.1 156.8)">2</text>
<text x="130" y="164.8" transform="rotate(-90 130 164.8)">2</text>
<text x="146.1" y="167.6" transform="rotate(-90 146.1 167.6)">11</text>
<text x="7.3" y="171.6">I</text>
<text x="146.1" y="175.5" transform="rotate(-90 146.1 175.5)">2</text>
<text x="102.2" y="185.8">1</text>
<text x="120.8" y="185.8">3</text>
<text x="7.3" y="190.7">J</text>
<text x="87.2" y="190.8" transform="rotate(-90 87.2 190.8)">1</text>
<text x="106.3" y="186.6">LINE</text>
<text x="106.3" y="188.2">VOLTAGE</text>
<text x="109.9" y="191.1">COMMON</text>
<text x="115.3" y="186.6">VREG</text>
<text x="124.7" y="190.8" transform="rotate(-90 124.7 190.8)">1</text>
<text x="138.9" y="187.2" transform="rotate(-90 138.9 187.2)">2</text>
<text x="101.4" y="192.6" transform="rotate(-90 101.4 192.6)">1</text>
<text x="112.6" y="195" transform="rotate(-90 112.6 195)">2</text>
<text x="138.9" y="197.9" transform="rotate(-90 138.9 197.9)">11</text>
<text x="87.2" y="200.5" transform="rotate(-90 87.2 200.5)">2</text>
<text x="101.4" y="200.5" transform="rotate(-90 101.4 200.5)">2</text>
<text x="124.7" y="198.7" transform="rotate(-90 124.7 198.7)">2</text>
<text x="7.3" y="209.7">K</text>
<text x="87.2" y="208.6" transform="rotate(-90 87.2 208.6)">2</text>
<text x="138.9" y="205.9" transform="rotate(-90 138.9 205.9)">2</text>
</g>
<g font-size="1">
<text x="72.9" y="43.5">RESET</text>
<text x="90.5" y="45.3">(MISO)MB4</text>
<text x="90.6" y="47.1">(MOSI)PB3</text>
<text x="91.1" y="43.5">(SCK)PB5</text>
<text x="72.9" y="52.4">XTAL1</text>
<text x="72.9" y="48.9">XTAL2</text>
<text x="91.1" y="50.6">(OC1)PB1</text>
<text x="91.5" y="52.4">(ICP)PB0</text>
<text x="91.8" y="48.9">(SS)PB2</text>
<text x="132.9" y="48.9">IN</text>
<text x="132.9" y="52.4">TRIM</text>
<text x="141.6" y="52.4">GND</text>
<text x="141.7" y="48.9">OUT</text>
<text x="72.9" y="57.8">AVCC</text>
<text x="72.9" y="56">AREF</text>
<text x="72.9" y="59.6">AGND</text>
<text x="90.4" y="59.6">(ADC3)PC3</text>
<text x="90.4" y="57.8">(ADC4)PC4</text>
<text x="90.4" y="56">(ADC5)PC5</text>
<text x="72.9" y="63.1">VCC</text>
<text x="72.9" y="64.9">GND</text>
<text x="90.4" y="64.9">(ADC0)PC0</text>
<text x="90.4" y="63.1">(ADC1)PC1</text>
<text x="90.4" y="61.3">(ADC2)PC2</text>
<text x="115.8" y="61.3">CLK</text>
<text x="115.8" y="63.1">DIN</text>
<text x="115.8" y="64.9">LOAD</text>
<text x="119.7" y="63.1">VOUT</text>
<text x="120.3" y="61.3">VCC</text>
<text x="120.4" y="64.9">REF</text>
<text x="90.8" y="70.3">(AIN0)PD6</text>
<text x="90.8" y="68.5">(AIN1)PD7</text>
<text x="115.8" y="66.7">DOUT</text>
<text x="120.2" y="66.7">GND</text>
<text x="90.9" y="77.4">(INT0)PD2</text>
<text x="90.9" y="75.6">(INT1)PD3</text>
<text x="91.9" y="73.9">(T0)PD4</text>
<text x="91.9" y="72.1">(T1)PD5</text>
<text x="90.9" y="81">(RXD)PD0</text>
<text x="91.1" y="79.2">(TXD)PD1</text>
<text x="60.5" y="98.8">1</text>
<text x="60.5" y="100.6">VF+</text>
<text x="64.9" y="98.8">VCC</text>
<text x="65.7" y="100.6">VB</text>
<text x="60.5" y="102.4">VF-</text>
<text x="60.5" y="104.2">4</text>
<text x="64.8" y="104.2">GND</text>
<text x="65.6" y="102.4">VO</text>
</g>
</svg>
